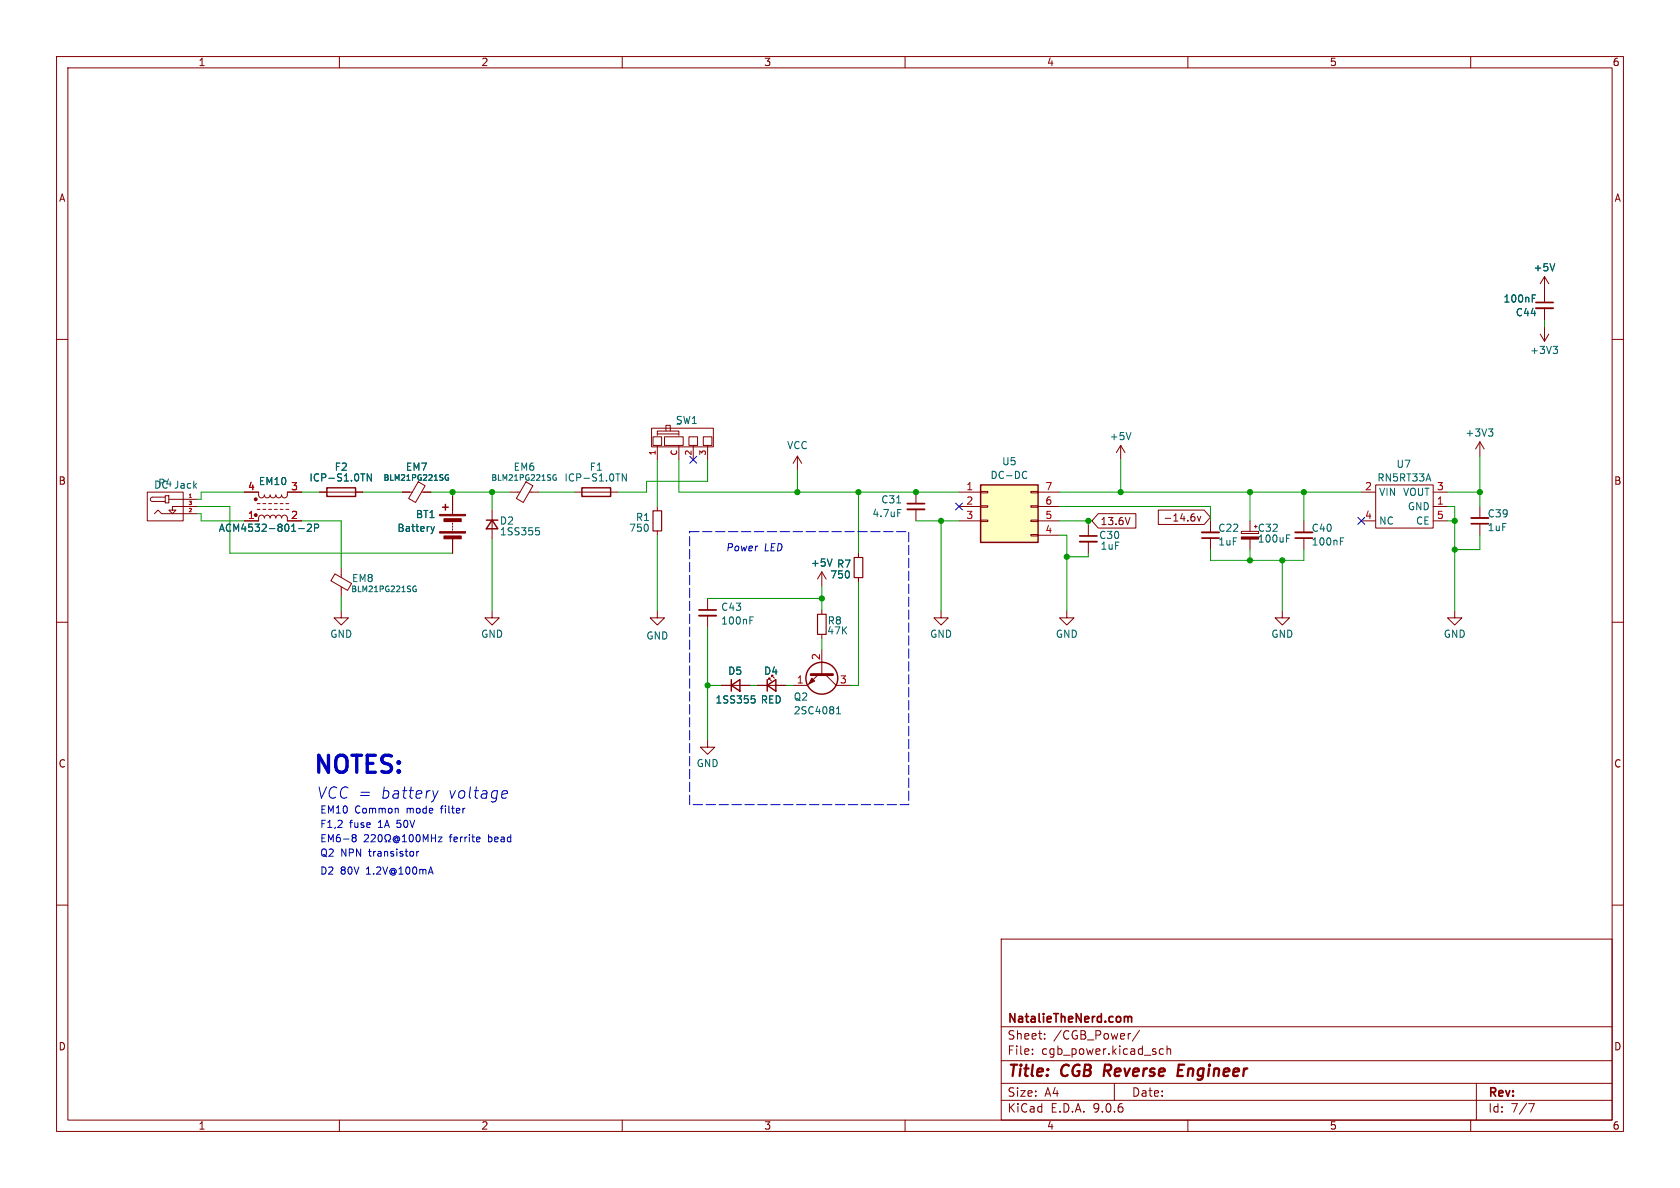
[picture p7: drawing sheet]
<svg xmlns="http://www.w3.org/2000/svg" width="297mm" height="210mm" viewBox="0 0 297 210" stroke-linecap="round" stroke-linejoin="round" font-family="sans-serif">
<g fill="none" stroke="#840000" stroke-width=".18">
<path d="M10 10h277v190h-277zM12 12h273v186h-273zM60 10v2M110 10v2M160 10v2M210 10v2M260 10v2M10 60h2M115.2 75.7h10.9v3.3h-10.9zM115.4 77.2h1.6v1.5h-1.6zM116.2 77v-.8h3.8v.8M116.2 76.7h3.8"/>
<path d="M116.2 78.7v2.6M117.5 77.2h3.3v1.5h-3.3zM117.7 76.2v-1h.8v1M120 78.7v2.6M121.8 77.2h1.5v1.5h-1.5zM122.6 78.7v2.6M124.3 77.2h1.6v1.5h-1.6zM125.1 78.7v2.6M198.1 78.7l-.7 1.3M198.1 78.7l.8 1.3M198.1 78.7v2.6M285 60h2"/>
<path d="M80 87.6v3.3M80 92.5v.2M80 93v.2M80 93.5v.2M80 95.3v2.5M101.6 87h7.6M141 80.6l-.8 1.3M141 80.6l.7 1.3M141 80.6v2.6M10 110h2M60.3 108v1.2h1.3l-1.3 1.3-1.2-1.3h1.2M285 110h2"/>
<path d="M10 160h2M177 166h108v32h-108zM285 160h2M60 198v2M110 198v2M160 198v2M177 194.5h108M177 191.5h108M177 187.5h108M177 181.5h108M182.5 186.3v.1M182.5 185.5v.1"/>
<path d="M184.7 183.6v.1M184.7 182.8v.1M197 191.5v3M199.7 182.7h.2M201.5 182.1l-1.3 2M205.7 185.5l-.5-.1-.2 .3v.4l.1 .2h.6M206.3 185.5l.2-.1 .4 .1 .1 .9M206.3 184.9v1.5M210 198v2M260 198v2M261 191.5v6.5M270.2 195.1h1l-.6 1.5"/>
</g>
<path d="M195.4 188.2l-.3 2M208.3 189.2h.7M209.4 188.2h-1l-.2 2h.9" fill="none" stroke="#840000" stroke-width=".4"/>
<path d="M198.8 179.8l.4-.1 .2 .2M199.4 179.9l.2-.2 .4 .1 .1 .9M199.4 179.9v.8" fill="none" stroke="#840000" stroke-width=".3"/>
<path d="M199.9 76.5l-.4 1.2M76.2 93.1l.3 .8M76.5 93.9l-.2 .4M76.8 93.1l-.3 .8M110.7 83.8v1.2l-.7-1.2v1.2" fill="none" stroke="#006464" stroke-width=".18"/>
<g fill="#840000" stroke="#840000" stroke-width=".18">
<path d="M77.7 90.9h4.6v.3h-4.6z"/>
<path d="M77.7 94h4.6v.2h-4.6z"/>
<path d="M78.5 91.7h3v.5h-3z"/>
<path d="M78.5 94.7h3v.6h-3z"/>
</g>
<path d="M78.2 89.7h1M78.7 89.2v1M102.9 86.2h5v1.6h-5z" fill="none" stroke="#840000" stroke-width=".25"/>
<path d="M173.4 85.7h10.1v10.2h-10.1z" fill="#ffffc2"/>
<g fill="none" stroke="#840000" stroke-width=".25">
<path d="M57.8 86.2h5.1v1.6h-5.1zM86 91.9h2M87 91.9l1 1.6h-2zM173.4 85.7h10.1v10.2h-10.1zM129.3 121.2l1.5-1.1v2.1zM129.3 120.1v2.1M135.6 121.2l1.6-1.1v2.1zM135.6 120.1v2.1"/>
<circle cx="145.3" cy="119.9" r="2.82"/>
</g>
<g fill="none" stroke="#840000" stroke-width=".18">
<path d="M272.3 59.1l.7 1.2M273 48.9v4.6M273 54.5v2M273 57.8v2.5M273 48.9l-.7 1.3M273 48.9l.8 1.3M273.8 59.1l-.8 1.2M261.6 78.1v2.5M261.6 78.1l-.7 1.3M261.6 78.1l.8 1.3M26 87h6.4v5.1h-6.4zM27.3 90.8l.6-.6 .7 .6h6.3"/>
<path d="M29.2 87.9h-2.3l-.2 .1-.1 .3 .1 .2 .2 .1h2.3M29.2 87.6h.6v1.3h-.6zM29.8 90.2h1.3l-.6 .6zM29.8 88.3h5.1M34.9 89.5h-4.4v.7M43.2 87h2.5l.1 .7 .4 .3 .4-.1 .1-.4 .2 .3 .3 .2 .4-.1 .2-.4 .1 .3 .3 .2 .4-.1 .2-.4 .1 .3 .2 .2 .5-.1 .2-.4 .2 .4 .4 .1 .4-.3v-.7h2.5M45.5 90h.5M45.5 89h.5M46.5 90h.5M46.5 89h.5M47.5 90h.5M47.5 89h.5"/>
<path d="M48.5 90h.5M48.5 89h.5M49.5 90h.5M49.5 89h.5M50.5 90h.6M50.5 89h.6M50.8 91.6l-.2-.4-.3-.1-.3 .1-.2 .4-.1-.4-.3-.1-.5 .1-.1 .4-.1-.3-.3-.2-.4 .1-.2 .4-.2-.4-.4-.1-.3 .1-.2 .4-.1-.4-.4-.1-.4 .3-.1 .7h-2.5M50.8 92.1h2.5M56.5 87h7.6M71.1 87h1.8M73.9 85.2l1.3 .7-1.7 2.9-1.3-.7zM74.5 87h1.7"/>
<path d="M80 87.6v2.6M80 95.3v2.5M87 90.2v5.1M90.2 87h1.7M93 85.2l1.2 .7-1.7 2.9-1.2-.7zM93.6 87h1.6M116.2 89.5v.8M116.2 93.9v.7M151.8 97.8v.8M161.9 87v2M161.9 90v2.1M169.5 87h3.9"/>
<path d="M169.5 89.5h3.9M169.5 92.1h3.9M173.4 86.9h1.2v.2h-1.2zM173.4 89.4h1.2v.3h-1.2zM173.4 91.9h1.2v.3h-1.2zM182.2 91.9h1.3v.3h-1.3zM182.2 86.9h1.3v.2h-1.3zM182.2 89.4h1.3v.3h-1.3zM182.2 94.5h1.3v.2h-1.3zM183.5 87h3.8M183.5 89.5h3.8M183.5 92.1h3.8"/>
<path d="M183.5 94.6h3.8M192.4 92.7v2M192.4 95.8v2M194.2 90.8h6.6v2.5h-6.6l-1.2-1.2zM199.8 91.5l-.5 1.2M204.8 90.2h8.1l1.1 1.2-1.1 1.3h-8.1zM210.9 90.8h.2M211 91.3l.3 .3v.3l-.3 .2M211.7 91.3l.3 .8 .3-.8M214 92.1v2M214 95.1v2.1M219.5 93.9h3v.4h-3z"/>
<path d="M221 92.1v1.8M221 95.3v1.9M230.5 92.1v2M230.5 95.1v2.1M240.7 87h2.5M240.7 92.1h2.5M243.2 85.7h10.2v7.6h-10.2zM253.4 87h2.5M253.4 89.5h2.5M253.4 92.1h2.5M261.6 89.5v2.1M261.6 92.6v2"/>
<path d="M59.2 101.4l3 1.7-.8 1.3-2.9-1.7zM60.3 100.3v1.8M60.3 103.8v1.6M87 108v1.2h1.3l-1.3 1.3-1.3-1.3h1.3M116.2 108v1.2h1.3l-1.3 1.3-1.3-1.3h1.3M125.1 105.8v2M125.1 108.8v2.1M144.7 119.3l-2 1.9h-2.5M145.3 101.1v2.5M145.3 107.8v.8M145.3 112.1v.8M145.3 114.8v4.5"/>
<path d="M145.3 101.1l-.8 1.3M145.3 101.1l.7 1.3M145.9 119.3l1.9 1.9h2.6M151.8 102.1v.8M166.4 108v1.2h1.2l-1.2 1.3-1.3-1.3h1.3M188.6 108v1.2h1.3l-1.3 1.3-1.3-1.3h1.3M226.7 108v1.2h1.3l-1.3 1.3-1.3-1.3h1.3M257.2 108v1.2h1.2l-1.2 1.3-1.3-1.3h1.3M125.1 130.8v1.3h1.3l-1.3 1.3-1.3-1.3h1.3M127.5 121.2h5.1M133.9 121.2h5M135.9 120.1v-.2h.2h-.2l.5 .5"/>
</g>
<g fill="none" stroke="#006464" stroke-width=".18">
<path d="M270.9 52.7h.4M270.9 52.1h.6M274.9 46.6l-.5 1.3M263.1 75.8h.8l-.4 .5M263.7 76.3l.2 .2v.3l-.2 .3M274.6 61.2h.7l-.4 .5M275.1 61.7l.2 .3v.3l-.2 .2M52.8 93.4h1M54.3 92.8l.5-.1 .3 .3-.8 .9h.8M55.6 93.3h.6l.1-.2v-.3l-.7-.1v1.2M65.6 83.8v1.2l-.7-1.2v1.2M76.2 93.1l.3 .8"/>
<path d="M76.5 93.9l-.2 .4M76.8 93.1l-.3 .8M79.1 84.5h.2v.4h-.3l-.2-.1M79.3 84l-.3-.1-.2 .2M94.7 93.3h.6M94.8 93.8h.3l.3 .2-.1 .4-.5 .2M98.2 84.5h.2l-.1 .4h-.2l-.3-.1M98.3 84l-.2-.1-.3 .2M147.1 98.8l-.4 1.3M158.5 88.9h.7M158.7 90.1h.6M181.2 83.3l.3 .1"/>
<path d="M181.5 84.5l-.3 .1M227.4 94.6h.6M227.4 95.2h.5M237 95.7h.4M237 95.1h.6M73.4 104.2h.2l-.1 .3-.2 .1-.2-.1M73.5 103.6h-.2l-.2 .1M132.6 109.7h.4M132.6 109h.6M132.8 123h.6M133 123.5h.3l.2 .2-.1 .5-.4 .1M147.9 126.2h.7"/>
<path d="M147.9 125.3l.3-.4v1.3"/>
</g>
<path d="M271.5 53.5h3.1M160.4 89h3M190.9 94.7h3M212.5 95.1h3M229 95.1h3M260.1 92.6h3M123.6 107.8h3" fill="none" stroke="#840000" stroke-width=".3"/>
<path d="M271.5 54.5h3.1M160.4 90h3M190.9 95.8h3M212.5 94.1h3M229 94.1h3M260.1 91.6h3M123.6 108.8h3" fill="none" stroke="#840000" stroke-width=".33"/>
<g fill="#840000" stroke="#840000" stroke-width=".18">
<path d="M143.5 119.9l.5 .5-1 .5z"/>
<path d="M219.5 94.9h3v.4h-3z"/>
<circle cx="45.2" cy="91.1" r=".25"/>
<circle cx="45.2" cy="88.3" r=".25"/>
</g>
<path d="M143.4 119.3h3.8" fill="none" stroke="#840000" stroke-width=".51"/>
<path d="M115.4 90.3h1.6v3.6h-1.6zM151 98.6h1.5v3.5h-1.5zM144.5 108.6h1.5v3.5h-1.5z" fill="none" stroke="#840000" stroke-width=".2"/>
<path d="M33.5 87.9h.3" fill="none" stroke="#a90000" stroke-width=".18"/>
<g fill="none" stroke="#009600" stroke-width=".18">
<path d="M273 56.5v1.3M34.9 89.5h5.7v8.3h39.4M34.9 90.8h.7v1.3h7.6M43.2 87h-7.6v1.3h-.7M53.3 92.1h7v8.2M53.3 87h3.2M64.1 87h7M76.2 87h14M80 87v.6M87 87v3.2M87 95.3v12.7M95.2 87h6.4"/>
<path d="M116.2 81.3v8.2M116.2 94.6v13.4M120 81.3v5.7h49.5M125.1 81.3v3.8h-10.8v1.9h-5.1M141 83.2v3.8M151.8 87v10.8M161.9 92.1h7.6M166.4 92.1v15.9M187.3 94.6h1.3v13.4M187.3 89.5h26.7v2.6M187.3 92.1h5.7M187.3 87h53.4"/>
<path d="M192.4 92.1v.6M192.4 97.8v.6h-3.8M198.1 81.3v5.7M214 97.2v1.9h16.5v-1.9M221 87v5.1M221 97.2v1.9M226.7 99.1v8.9M230.5 87v5.1M255.9 89.5h1.3v18.5M255.9 92.1h1.3M255.9 87h5.7M261.6 80.6v8.9"/>
<path d="M261.6 94.6v2.6h-4.4M60.3 105.4v2.6M125.1 110.9v19.9M125.1 105.8h20.2M145.3 103.6v4.2M145.3 112.9v1.9M151.8 102.9v18.3h-1.4M125.1 121.2h2.4M132.6 121.2h1.3M138.9 121.2h1.3"/>
</g>
<path d="M121.9 80.7l1.3 1.2M123.2 80.7l-1.3 1.2M168.9 88.9l1.3 1.2M170.2 88.9l-1.3 1.2M240.1 91.5l1.2 1.2M241.3 91.5l-1.2 1.2" fill="none" stroke="#000084" stroke-width=".18"/>
<g fill="none" stroke="#0000c2" stroke-width=".18">
<path d="M77.5 139.8l-.7 1.3M89.1 139.8l.5 .1 .1 .3-1 .2M62.2 147.8l.3 .3M62.2 147.8l.3-.3 .3 .1 .2 .2-.3 .3M62.5 148.1h.2M62.5 148.1l-.3 .2M62.7 148.1l.3 .2-.2 .5h-.3l-.3-.2M64.4 147.7l.5-.2 .2 .4-.7 .9h.7M65.6 147.7l.5-.2 .3 .4-.8 .9h.8M67 147.7l.1-.2a.68 .68 0 0 1 .5 .7 .68 .68 0 0 1-.5 .6l-.1-.1-.2-.4zM68 148.8h.3v-.2a.54 .54 0 0 1-.2-.8 .54 .54 0 0 1 .7-.2 .58 .58 0 0 1-.1 1v.2h.3M70.3 142.9l.1 .8"/>
<path d="M70.3 148.2a.31 .31 0 0 0-.4 0 .31 .31 0 0 0 0 .4 .31 .31 0 0 0 .4 0M70.3 148.1v.5M70.3 148.6h.2a.55 .55 0 0 0-.3-.8 .55 .55 0 0 0-.7 .6 .61 .61 0 0 0 .4 .5 .61 .61 0 0 0 .6-.1M71.1 148.8h.8M71.1 147.9l.4-.4v1.3M72.5 147.7l.1-.2a.68 .68 0 0 1 .5 .7 .68 .68 0 0 1-.5 .6l-.1-.1-.2-.4zM73.7 147.7l.2-.2a.68 .68 0 0 1 .4 .7 .68 .68 0 0 1-.4 .6l-.2-.1-.2-.4zM73.7 150.5v.9M74 150.5l-.3 .2M74.8 148.8v-1.3l.4 .9 .5-.9v1.3M76.1 153.3l.5 1.2M76.3 147.5v1.3"/>
<path d="M76.3 148.1h.7M77 147.5v1.3M77.5 148h.6l-.6 .8h.6M84.4 148h.4l.1 .3-.6 .1M84.8 148.8h-.4M89.5 141l-.6 .1"/>
</g>
<path d="M121.9 94h38.8v48.2h-38.8z" fill="none" stroke="#0000c2" stroke-width=".18" stroke-dasharray="1.7 .6"/>
<g fill="#009600" stroke="#009600" stroke-width=".18">
<circle cx="141" cy="87" r=".46"/>
<circle cx="151.8" cy="87" r=".46"/>
<circle cx="145.3" cy="105.8" r=".46"/>
<circle cx="226.7" cy="99.1" r=".46"/>
<circle cx="221" cy="99.1" r=".46"/>
<circle cx="188.6" cy="98.4" r=".46"/>
<circle cx="192.4" cy="92.1" r=".46"/>
<circle cx="221" cy="87" r=".46"/>
<circle cx="198.1" cy="87" r=".46"/>
<circle cx="87" cy="87" r=".46"/>
<circle cx="80" cy="87" r=".46"/>
<circle cx="230.5" cy="87" r=".46"/>
<circle cx="257.2" cy="92.1" r=".46"/>
<circle cx="261.6" cy="87" r=".46"/>
<circle cx="257.2" cy="97.2" r=".46"/>
<circle cx="166.4" cy="92.1" r=".46"/>
<circle cx="125.1" cy="121.2" r=".46"/>
<circle cx="161.9" cy="87" r=".46"/>
</g>
<text font-size="4.2" fill="#0000c2" x="55.2" y="136.9">NOTES:</text>
<g font-size="2.8" fill="#0000c2">
<text x="55.9" y="141.4">VCC =</text>
<text x="67.2" y="141.4">battery</text>
<text x="79.2" y="141.4">voltage</text>
</g>
<g font-size="2.8" fill="#840000">
<text x="178" y="190.9">Title:</text>
<text x="187.7" y="190.9">CGB</text>
<text x="196" y="190.9">Reverse</text>
<text x="209.8" y="190.9">Engineer</text>
</g>
<g font-size="2.1" fill="#840000">
<text x="178" y="184">Sheet:</text>
<text x="178" y="181.2">NatalieTheNerd.com</text>
<text x="186.2" y="184">/CGB_Power/</text>
<text x="178" y="186.7">File:</text>
<text x="184.1" y="186.7">cgb_power.kicad_sch</text>
<text x="178" y="196.9">KiCad</text>
<text x="178" y="194.1">Size:</text>
<text x="184.7" y="194.1">A4</text>
<text x="185.7" y="196.9">E.D.A.</text>
<text x="193.3" y="196.9">9.0.6</text>
<text x="200" y="194.1">Date:</text>
<text x="263" y="194.3">Rev:</text>
<text x="263" y="196.9">Id:</text>
<text x="267.1" y="196.9">7/7</text>
</g>
<g font-size="1.8" fill="#840000">
<text x="35" y="11.9">1</text>
<text x="85" y="11.9">2</text>
<text x="135" y="11.9">3</text>
<text x="185" y="11.9">4</text>
<text x="235" y="11.9">5</text>
<text x="285" y="11.9">6</text>
<text x="10.3" y="35.9">A</text>
<text x="285.3" y="35.9">A</text>
<text x="10.3" y="85.9">B</text>
<text x="285.3" y="85.9">B</text>
<text x="194.5" y="93">13.6V</text>
<text x="205.6" y="92.4">-14.6v</text>
<text x="10.3" y="135.9">C</text>
<text x="285.3" y="135.9">C</text>
<text x="10.3" y="185.9">D</text>
<text x="285.3" y="185.9">D</text>
<text x="35" y="199.9">1</text>
<text x="85" y="199.9">2</text>
<text x="135" y="199.9">3</text>
<text x="185" y="199.9">4</text>
<text x="235" y="199.9">5</text>
<text x="285" y="199.9">6</text>
</g>
<g font-size="1.8" fill="#006464">
<text x="265.7" y="53.7">100nF</text>
<text x="271" y="48.2">+5V</text>
<text x="267.9" y="56.1">C44</text>
<text x="270.4" y="62.8">+3V3</text>
<text x="119.4" y="75.2">SW1</text>
<text x="119.5" y="75.8">~</text>
<text x="259" y="77.4">+3V3</text>
<text x="59.1" y="83.4">F2</text>
<text x="71.7" y="83.4">EM7</text>
<text x="90.7" y="83.4">EM6</text>
<text x="104.2" y="83.4">F1</text>
<text x="139.1" y="79.6">VCC</text>
<text x="177.1" y="82.4">U5</text>
<text x="196.1" y="78">+5V</text>
<text x="246.8" y="82.9">U7</text>
<text x="27.1" y="86.6">DC</text>
<text x="27.9" y="86.3">P4 Jack</text>
<text x="45.6" y="86">EM10</text>
<text x="54.6" y="85.3">ICP-S1.0TN</text>
<text x="99.7" y="85.3">ICP-S1.0TN</text>
<text x="155.7" y="89.2">C31</text>
<text x="175" y="84.9">DC-DC</text>
<text x="243.4" y="85.3">RN5RT33A</text>
<text x="243.7" y="87.9">VIN</text>
<text x="247.9" y="87.9">VOUT</text>
<text x="38.6" y="94.2">ACM4532-801-2P</text>
<text x="70.2" y="94.2">Battery</text>
<text x="73.4" y="91.8">BT1</text>
<text x="88.3" y="92.9">D2</text>
<text x="88.3" y="94.8">1SS355</text>
<text x="111.1" y="94.2">750</text>
<text x="112.3" y="92.3">R1</text>
<text x="154.1" y="91.6">4.7uF</text>
<text x="194.2" y="95.5">C30</text>
<text x="215.3" y="94.2">C22</text>
<text x="222.3" y="94.2">C32</text>
<text x="231.8" y="94.2">C40</text>
<text x="243.7" y="92.9">NC</text>
<text x="248.8" y="90.4">GND</text>
<text x="250.2" y="92.9">CE</text>
<text x="262.9" y="94.1">1uF</text>
<text x="262.9" y="91.7">C39</text>
<text x="143.3" y="100.4">+5V</text>
<text x="147.9" y="100.6">R7</text>
<text x="194.5" y="97.4">1uF</text>
<text x="215.3" y="96.6">1uF</text>
<text x="222.3" y="96.1">100uF</text>
<text x="231.8" y="96.6">100nF</text>
<text x="62.1" y="103.1">EM8</text>
<text x="146.7" y="102.5">750</text>
<text x="58.3" y="112.9">GND</text>
<text x="85" y="112.9">GND</text>
<text x="114.2" y="113.3">GND</text>
<text x="127.4" y="110.6">100nF</text>
<text x="127.4" y="108.2">C43</text>
<text x="146.1" y="112.4">47K</text>
<text x="146.2" y="110.6">R8</text>
<text x="164.3" y="112.9">GND</text>
<text x="186.6" y="112.9">GND</text>
<text x="224.7" y="112.9">GND</text>
<text x="255.1" y="112.9">GND</text>
<text x="128.6" y="119.5">D5</text>
<text x="135" y="119.5">D4</text>
<text x="126.4" y="124.6">1SS355</text>
<text x="134.4" y="124.6">RED</text>
<text x="140.2" y="124.1">Q2</text>
<text x="140.2" y="126.5">2SC4081</text>
<text x="123.1" y="135.8">GND</text>
</g>
<g font-size="1.8" fill="#a90000">
<text x="43.7" y="86.7">4</text>
<text x="51.4" y="86.7">3</text>
<text x="170.7" y="86.7">1</text>
<text x="170.7" y="89.3">2</text>
<text x="184.7" y="86.7">7</text>
<text x="184.7" y="89.3">6</text>
<text x="241.2" y="86.7">2</text>
<text x="253.9" y="86.7">3</text>
<text x="253.9" y="89.3">1</text>
<text x="43.7" y="91.8">1</text>
<text x="51.4" y="91.8">2</text>
<text x="170.7" y="91.8">3</text>
<text x="184.7" y="91.8">5</text>
<text x="184.7" y="94.4">4</text>
<text x="241.2" y="91.8">4</text>
<text x="253.9" y="91.8">5</text>
<text x="145" y="116.8" transform="rotate(-90 145 116.8)">2</text>
<text x="140.8" y="120.9">1</text>
<text x="148.4" y="120.9">3</text>
</g>
<g font-size="1.8" fill="#0000c2">
<text x="128.3" y="97.5">Power</text>
<text x="135.1" y="97.5">LED</text>
<text x="56.5" y="143.9">EM10</text>
<text x="62.7" y="143.9">Common</text>
<text x="72" y="143.9">mode</text>
<text x="78.2" y="143.9">filter</text>
<text x="56.5" y="149">EM6-8</text>
<text x="56.5" y="146.4">F1,2</text>
<text x="61.8" y="146.4">fuse</text>
<text x="67" y="146.4">1A</text>
<text x="70.4" y="146.4">50V</text>
<text x="79.6" y="149">ferrite</text>
<text x="86.6" y="149">bead</text>
<text x="56.5" y="154.7">D2</text>
<text x="56.5" y="151.5">Q2</text>
<text x="60.2" y="154.7">80V</text>
<text x="60.2" y="151.5">NPN</text>
<text x="64.8" y="154.7">1.2V@100mA</text>
<text x="65.3" y="151.5">transistor</text>
</g>
<g font-size="1.4" fill="#a90000">
<text x="116" y="80.6" transform="rotate(-90 116 80.6)">1</text>
<text x="119.8" y="80.6" transform="rotate(-90 119.8 80.6)">C</text>
<text x="122.3" y="80.6" transform="rotate(-90 122.3 80.6)">2</text>
<text x="124.8" y="80.6" transform="rotate(-90 124.8 80.6)">3</text>
</g>
<g font-size="1.4" fill="#006464">
<text x="67.7" y="85.2">BLM21PG221SG</text>
<text x="86.7" y="85.2">BLM21PG221SG</text>
<text x="62" y="104.9">BLM21PG221SG</text>
</g>
<g font-size=".8" fill="#a90000">
<text x="33.2" y="88">1</text>
<text x="33.2" y="89.3">3</text>
<text x="33.2" y="90.6">2</text>
</g>
</svg>
